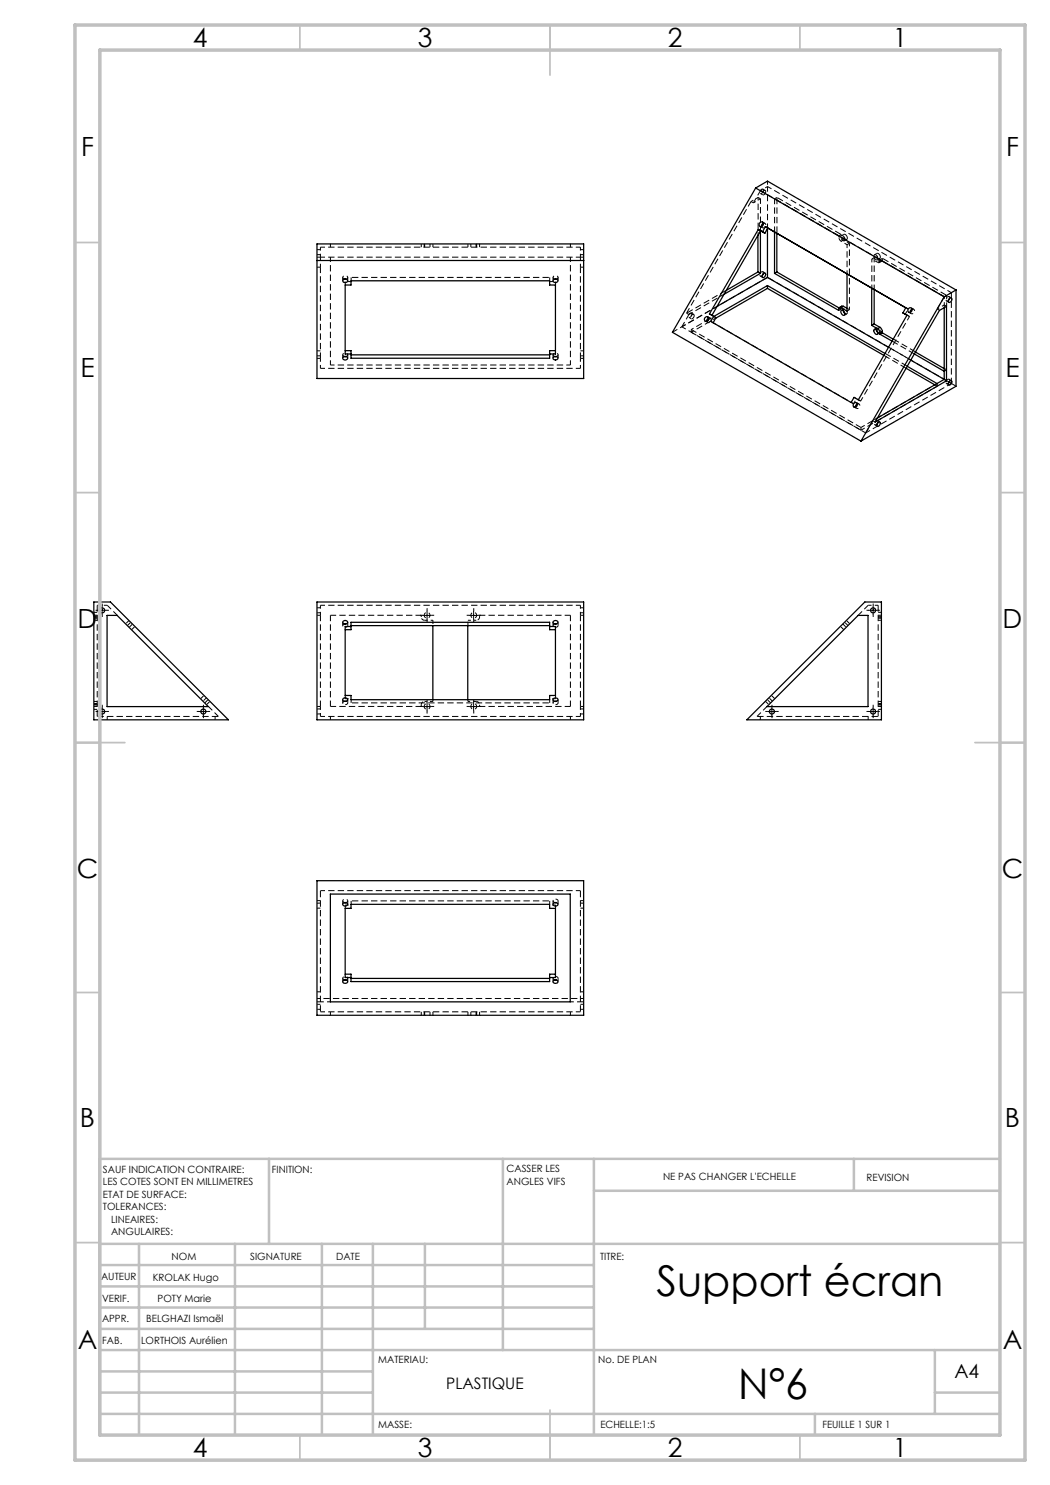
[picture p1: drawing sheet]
<svg xmlns="http://www.w3.org/2000/svg" width="210mm" height="297mm" viewBox="0 0 210 297" stroke-linecap="round" stroke-linejoin="round" font-family="sans-serif">
<g fill="none" stroke="#000" stroke-width=".2" stroke-dasharray="1.3 .6" stroke-dashoffset=".4" stroke-linecap="butt">
<path d="M152.1 38.1l36.8 21.3M64.1 51.4h52M69.2 55.8a.37 .37 0 0 0 .3-.5 .37 .37 0 0 0-.5-.2 .35 .35 0 0 0-.4 .3 .35 .35 0 0 0 .3 .4M111.3 55.8a.37 .37 0 0 0 .3-.5 .37 .37 0 0 0-.6-.2 .35 .35 0 0 0-.4 .3 .35 .35 0 0 0 .4 .4M116.1 49.4h-52M190.3 58.5l-36.8-21.2M66.1 73h48M69.2 71.3a.37 .37 0 0 0 .3-.5 .37 .37 0 0 0-.5-.2 .35 .35 0 0 0-.4 .3 .35 .35 0 0 0 .3 .4M111.3 71.3a.37 .37 0 0 0 .3-.5 .37 .37 0 0 0-.6-.2 .35 .35 0 0 0-.4 .3 .35 .35 0 0 0 .4 .4M116.1 73.7h-52M137.8 62.9l7-4M143.4 61.3l-7 4.1"/>
<path d="M181.9 63.3l-9.8 16.9M187.4 76.7l-15.2 8.8M187.4 77.2l-15.2 8.8M173.1 86.6l-36.7-21.2M64.1 121.1h52M116.1 143.3h-52M116.1 178.1h-52M68.9 180.5a.37 .37 0 0 1-.3-.5 .37 .37 0 0 1 .5-.2 .35 .35 0 0 1 .4 .3 .35 .35 0 0 1-.3 .4M68.9 196a.37 .37 0 0 1-.3-.5 .37 .37 0 0 1 .5-.2 .35 .35 0 0 1 .4 .3 .35 .35 0 0 1-.3 .4M116.1 202.4h-52"/>
</g>
<g fill="none" stroke="#000" stroke-width=".2" stroke-dasharray="1.3 .6" stroke-dashoffset=".6" stroke-linecap="butt">
<path d="M64.1 51.4v-2M64.1 53.4v-2M70.2 56.3h-1.1M109.9 56.3h1.2M116.1 49.4v2M116.1 51.4v2M152.5 55.1a.28 .28 0 0 1-.4 .1 .28 .28 0 0 1-.1-.4 .35 .35 0 0 1 .2-.4 .35 .35 0 0 1 .5 .2M169.4 48.9v5.8M174.4 57.6v-5.8M189.9 59.6a.31 .31 0 0 0-.3-.3 .31 .31 0 0 0-.3 .3l-.1 .2a.28 .28 0 0 0 .1 .4 .28 .28 0 0 0 .4-.2M64.1 73.7v-2M116.1 71.7v2"/>
<path d="M141.7 63.9l1.1-.6M142.6 64.5l28.1 16.3M181.1 62.8l.6-1M189.9 76.1a.31 .31 0 0 0-.3-.3 .31 .31 0 0 0-.3 .4l-.1 .1a.28 .28 0 0 0 .1 .4 .28 .28 0 0 0 .4-.1M170.7 80.8l.6-1.1M175.6 84.3a.31 .31 0 0 0-.3-.2 .31 .31 0 0 0-.3 .3l-.1 .2a.28 .28 0 0 0 .1 .4 .28 .28 0 0 0 .4-.2M21.4 121.1h-2M64.1 123.1v-2M68.9 124.8a.36 .36 0 0 0-.3 .4 .36 .36 0 0 0 .5 .3M69.1 139.7h1.1M69.1 125.5a.36 .36 0 0 0 .4-.3 .36 .36 0 0 0-.3-.4M111 124.8a.36 .36 0 0 0-.4 .4 .36 .36 0 0 0 .5 .3"/>
<path d="M111.1 139.7h-1.2M111.1 125.5a.36 .36 0 0 0 .5-.3 .36 .36 0 0 0-.3-.4M116.1 121.1v2M175.6 121.1h-2M64.1 143.3v-2M68.9 140.2a.36 .36 0 0 0-.3 .5 .36 .36 0 0 0 .5 .2M69.1 140.9a.36 .36 0 0 0 .4-.2 .36 .36 0 0 0-.3-.5M111 140.2a.36 .36 0 0 0-.4 .5 .36 .36 0 0 0 .5 .2M111.1 140.9a.36 .36 0 0 0 .5-.2 .36 .36 0 0 0-.3-.5M116.1 141.3v2M111.1 179.8a.36 .36 0 0 1 .5 .3 .36 .36 0 0 1-.3 .4M69.1 181h1.1"/>
<path d="M111 180.5a.36 .36 0 0 1-.4-.4 .36 .36 0 0 1 .5-.3M111 196a.36 .36 0 0 1-.4-.5 .36 .36 0 0 1 .5-.2M111.1 181h-1.2M111.1 195.3a.36 .36 0 0 1 .5 .2 .36 .36 0 0 1-.3 .5M116.8 199.7h-53.4M64.1 200.4h2M114.1 200.4h2"/>
</g>
<g fill="none" stroke="#000" stroke-width=".2" stroke-dasharray="1.3 .6" stroke-dashoffset=".3" stroke-linecap="butt">
<path d="M152.7 38.1a.43 .43 0 0 1-.2 .5 .43 .43 0 0 1-.5-.1 .47 .47 0 0 1 .1-.5 .47 .47 0 0 1 .6-.1v.2M153.2 38.3a.43 .43 0 0 1-.2 .6 .43 .43 0 0 1-.6-.1 .47 .47 0 0 1 .2-.5 .47 .47 0 0 1 .5-.1l.1 .1M63.4 50.9h.7M64.1 51.4h-.7M64.1 53.4h-.7M64.1 49.9h-.7M66.1 48.8v.6M68.6 55.5v.6M69.1 56.3v.7M69.6 56.1v-.6M70.2 55.5v.6M84.3 49.4v-.6"/>
<path d="M84.8 48.8v.6M84.9 49.4v-.6M86 49.4v-.6M86.6 49.4v-.6M93.6 49.4v-.6M94.2 48.8v.6M95.3 49.4v-.6M95.9 48.8v.6M109.9 55.5v.6M110.6 55.5v.6M111.1 56.3v.7M111.6 56.1v-.6"/>
<path d="M114.1 48.8v.6M114.1 51.4v21.6M116.1 53.4h.7M116.1 51.4h.7M116.1 50.9h.7M116.8 49.9h-.7M152.1 46.2v-6.4M174.8 57.9v-6.4M176 52.2a.29 .29 0 0 1-.1 .3 .29 .29 0 0 1-.4 0M176.5 51.9a.29 .29 0 0 1-.2 .3 .29 .29 0 0 1-.3 0M63.4 71.2h.7M64.1 71.7h-.7"/>
<path d="M64.1 70.2h-.7M66.1 73v-21.6M68.6 71v.6M69.6 71.6v-.6M110.6 71v.6M111.6 71.6v-.6M116.1 71.7h.7M116.1 71.2h.7M116.8 70.2h-.7M138.4 62.8a.43 .43 0 0 1-.2 .6 .43 .43 0 0 1-.5-.1 .47 .47 0 0 1 .1-.5 .47 .47 0 0 1 .6-.1v.1M138.8 63.1a.43 .43 0 0 1-.1 .5 .43 .43 0 0 1-.6 0 .47 .47 0 0 1 .2-.6 .47 .47 0 0 1 .5 0v.1M169.5 62.5l-.2 .3-.3-.1"/>
<path d="M176.1 66.3l-.2 .3-.3-.1M173.1 86.6l17.2-9.9M18.8 123.1h.6M18.8 123.6h.6M19.4 123.4h-.6M19.4 124.1h-.6M19.4 122.5h-.6M63.4 122.6h.7M64.1 123.1h-.7M64.1 121.6h-.7M68.6 139.9v.7M68.6 124.4v.7"/>
<path d="M69.1 139.7v-.6M69.6 125.1v-.7M110.6 139.9v.7M110.6 124.4v.7M111.1 139.7v-.6M111.6 125.1v-.7M116.1 123.1h.7M116.1 122.6h.7M116.8 121.6h-.7M175.6 123.4h.7M175.6 124.1h.7M175.6 123.6h.7"/>
<path d="M176.3 123.1h-.7M176.3 122.5h-.7M18.8 141.3h.6M18.8 141.9h.6M19.4 140.3h-.6M19.4 141h-.6M19.4 140.7h-.6M21.4 143.3v.7M43 143.3v.7M63.4 142.8h.7M64.1 141.3h-.7M64.1 141.8h-.7"/>
<path d="M66.1 143.3v.7M69.6 140.6v-.7M70.2 140.6v-.7M109.9 140.6v-.7M111.6 140.6v-.7M114.1 143.3v.7M116.1 141.3h.7M116.1 142.8h.7M116.8 141.8h-.7M152.1 143.3v.7M173.6 143.3v.7M175.6 141h.7"/>
<path d="M175.6 140.3h.7M175.6 141.9h.7M176.3 141.3h-.7M176.3 140.7h-.7M63.4 181.6h.7M64.1 180.1h-.7M64.1 198.4h-.7M64.1 180.6h-.7M68.6 180.2v.6M68.6 195.6v.7M69.1 181.7v-.7M69.6 180.8v-.6"/>
<path d="M69.6 196.3v-.7M70.2 180.8v-.6M109.9 180.8v-.6M110.6 180.2v.6M110.6 195.6v.7M111.1 181.7v-.7M111.6 180.8v-.6M111.6 196.3v-.7M116.1 180.1h.7M116.1 198.4h.7M116.1 181.6h.7M116.8 180.6h-.7"/>
<path d="M63.4 201.9h.7M64.1 200.4h-.7M64.1 200.9h-.7M66.1 203v-.6M84.3 203v-.6M84.8 202.4v.6M84.9 202.4v.6M86 203v-.6M86.6 202.4v.6M93.6 202.4v.6M94.2 202.4v.6M95.3 202.4v.6"/>
<path d="M95.3 203v-.6M95.9 202.4v.6M114.1 203v-.6M116.1 200.4h.7M116.1 201.9h.7M116.8 200.9h-.7"/>
</g>
<path d="M70.2 55.5h39.7M137.3 62.6l8-4.6M191.2 77.2l-37.7-21.7M70.2 140.6h39.7M70.2 180.2h39.7" fill="none" stroke="#000" stroke-width=".2" stroke-dasharray="1.3 .6" stroke-dashoffset="-.2" stroke-linecap="butt"/>
<g fill="none" stroke="#000" stroke-width=".2" stroke-dasharray="1.3 .6" stroke-dashoffset=".1" stroke-linecap="butt">
<path d="M116.1 53.4v18.3M150.2 40.3l-12.9 22.3M153.5 55.5l-19 10.9M169 47.9a.34 .34 0 0 1-.4 .3 .34 .34 0 0 1-.3-.3 .36 .36 0 0 1-.2-.5 .36 .36 0 0 1 .5-.2l.4 .7M169.5 47.6a.34 .34 0 0 1-.4 .3 .34 .34 0 0 1-.3-.3 .36 .36 0 0 1-.2-.5 .36 .36 0 0 1 .5-.2l.4 .7M174.8 51.2a.34 .34 0 0 1 .3-.3 .34 .34 0 0 1 .4 .4 .36 .36 0 0 1 .1 .4 .36 .36 0 0 1-.5 .2l-.3-.7M176.1 51.4a.34 .34 0 0 1-.4 .3 .34 .34 0 0 1-.3-.3 .36 .36 0 0 1-.2-.5 .36 .36 0 0 1 .5-.2l.4 .7M64.1 71.7v-18.3M138.3 65.9l33.9 19.6M138.3 66.4l33.9 19.6M190.3 76.7v-18.2M66.1 123.1h18.2"/>
<path d="M95.9 123.1h18.2M114.1 123.1v18.2M116.1 123.1v18.2M64.1 141.3v-18.2M66.1 141.3v-18.2M84.3 141.3h-18.2M114.1 141.3h-18.2"/>
</g>
<path d="M151.6 39.5l-1.4 .8M152.1 39.8l-1.4 .8M152.1 38.1l1.4-.8M188.9 59.4v1.6M190.3 58.5l-1.4 .9M168.7 62.1a.3 .3 0 0 1 .2-.4 .3 .3 0 0 1 .3 .2l.3 .6M175.3 65.9a.3 .3 0 0 1 .2-.4 .3 .3 0 0 1 .3 .2l.3 .6M187.4 61.8l1.5-.8M86.6 124.1h-1.7M95.3 124.1h-1.7M84.9 140.3h1.7M93.6 140.3h1.7" fill="none" stroke="#000" stroke-width=".2" stroke-dasharray="1.3 .6" stroke-dashoffset=".8" stroke-linecap="butt"/>
<g fill="none" stroke="#000" stroke-width=".2" stroke-dasharray="1.3 .6" stroke-dashoffset=".5" stroke-linecap="butt">
<path d="M153.5 36.2v1.1M168.2 48.3l-.3-.4-.1-.5M168.7 48l-.3-.4-.2-.4M142.4 63l.8 .5M189.3 61.3v-2.2M189.8 76.4l-.9-.5M172.1 80.2l-.8-.5M175.5 83.6l-.9 .5M25.5 125.1l.7-.7M25.8 124.1l-.7 .6M25.9 125.5l.6-.7M26.3 125.9l.7-.6"/>
<path d="M40.1 139.7l.7-.6M41.3 139.6l-.7 .6M84.9 124.1a.67 .67 0 0 1-.6-.7M86.6 124.1v1M93.6 125.1v-1M95.9 123.4a.67 .67 0 0 1-.6 .7M154.9 139.7l-.6-.6M168.6 124.8l.6 .7M168.8 125.9l-.7-.6M169.6 125.1l-.7-.7M169.9 124.7l-.6-.6M41 140.6l.6-.7"/>
<path d="M41.3 140.9l.7-.6M84.3 141a.67 .67 0 0 1 .6-.7M95.3 140.3a.67 .67 0 0 1 .6 .7M153.1 140.3l.7 .6M154.1 140.6l-.7-.7M154.5 140.2l-.7-.6"/>
</g>
<g fill="none" stroke="#000" stroke-width=".2" stroke-dasharray="1.3 .6" stroke-linecap="butt">
<path d="M152.1 38.7l.4 .3M152.1 39.8l-.5-.3M153 38.1l-.4-.3M155.4 39.5l-.5 .3M150.7 40.6l-.5-.3M152 45.3l.5 .2M152.1 55.2l.4 .3M152.3 45.3l.2 .2M152.7 54.6l-.1 .2M153 44.7l-.5-.3M153 54.6l-.4-.2M167.8 47.4v-.2"/>
<path d="M167.8 47.2l.4-.3M167.8 47.4l.4-.2M168.2 48.3l.5-.3M168.2 47.2v-.3M168.8 46.9l-.5 .2M168.9 48.2l.5-.3M169.4 48.9l.5-.2M174.4 51.8l.4-.3M175.4 50.7l-.5 .3M175.5 52l.5-.3M175.5 52.5l.5-.3M175.9 52.5l.4-.3"/>
<path d="M176 51.9v.3M176 52.2l.5-.3M176.5 51.7l-.5 .2M176.5 51.7v.2M189.3 59.1l-.4 .3M189.9 59.8v-.2M190.3 59.6l-.5-.3M137.8 63.5l.4 .3M137.8 62.9l-.5-.3M138.3 65.9v.5M138.7 62.9l-.4-.3M141.1 64.2l.4 .3"/>
<path d="M141.4 64.2l.1 .3M142 63.6l-.4-.2M142.4 63l-.5-.2M142.6 64.5l-.4-.2M167.8 61.8l.4-.3M167.8 61.6l.4 .2M168.2 61.5l.2-.3M168.2 61.8v-.3M168.2 61.8l-.4 .3M168.8 61.8l-.5 .2M168.9 63l.5-.2M169.4 62.2l.5-.3"/>
<path d="M169.4 61.7l.5 .2M171.3 79.7l-.5-.2M175.4 65.6l-.5 .2M175.5 66.9l.5-.3M176.8 71.1l4.4 2.5M177 70.7l4.5 2.5M178.7 67.8l4.4 2.6M181.2 61.5l.5 .3M181.4 63l.5 .3M181.7 61.8l-.5-.3M181.8 62.4l.4 .3M181.9 63.3l-.5-.3"/>
<path d="M182.1 62.5l.1 .2M182.2 72l-4.5-2.6M182.7 61.8l-.4-.2M182.9 70.8l-4.5-2.6M187 77l.4 .2M187.4 61.8l.5 .3M187.4 76.7v.5M188.9 61l.4 .3M188.9 61v.5M188.9 73.7l.4 .3M189.3 60.2l.5 .3M189.3 76.7l.5 .3"/>
<path d="M189.3 74l-.4 .2M189.9 76.3v-.2M190.3 76.7l-.5-.3M190.3 76.1l-.5-.2M170.7 80.8l-.5-.3M170.8 81.4l.5 .3M171.1 81.4l.2 .3M171.8 80.8l-.5-.3M172.1 80.2l-.4-.3M172.2 85.5v.5M174.6 84.1l.4 .3M175 85l.5 .2"/>
<path d="M175.6 84.5v-.2M176 84.4l-.5-.3M19.4 121.1v22.2M84.3 123.4v-.3M86.6 139.9v.4M95.9 123.1v.3M84.3 141.3v-.3M93.6 140.3v-.4M95.9 141v.3M175.6 143.3v-22.2"/>
</g>
<path d="M151.6 47.1v-7.6M169.4 48.9l-1.2-.6M169.9 48.7l-1.2-.7M169.9 48.7v13.2M175.5 52.5l-1.1-.7M176 52.2l-1.2-.7M138.3 65.9l3.1-1.8M138.3 66.4l4.9-2.8M86 123.1a.58 .58 0 0 1-.8 .5 .58 .58 0 0 1-.2-1 .58 .58 0 0 1 1 .3v.2M94.2 123.1a.58 .58 0 0 1 .8-.6 .58 .58 0 0 1 .1 1 .58 .58 0 0 1-.9-.3v-.1M86 141.3a.58 .58 0 0 1-.8 .5 .58 .58 0 0 1-.2-.9 .58 .58 0 0 1 1 .2v.2M94.2 141.3a.58 .58 0 0 1 .8-.5 .58 .58 0 0 1 .1 .9 .58 .58 0 0 1-.9-.2v-.2" fill="none" stroke="#000" stroke-width=".2" stroke-dasharray="1.3 .6" stroke-dashoffset=".7" stroke-linecap="butt"/>
<g fill="none" stroke="#000" stroke-width=".25">
<path d="M151.1 37.6l-16.6 28.9 37.7 21.7M151.1 37.6l37.7 21.8M151.1 37.6l2.4-1.4 37.7 21.8M63.4 48.8h53.3v26.9h-53.3zM63.4 52.1h53.3M68.7 55.9a.43 .43 0 0 1 .6-.1 .43 .43 0 0 1 .1 .6 .43 .43 0 0 1-.6 .1 .43 .43 0 0 1-.1-.6zM68.9 55.8h.3M110.7 56a.45 .45 0 0 1 .5-.2 .45 .45 0 0 1 .3 .6 .46 .46 0 0 1-.6 .1 .46 .46 0 0 1-.2-.5zM110.9 55.8h.4M151.6 54.4l.5 .3M151.6 54.4l-6.3 3.7M151.6 47.1v7.3"/>
<path d="M151.7 45.9l.8 .5M151.7 45.9l-9.8 16.9 .8 .5M151.7 45.9l.4 .2M151.9 44.6a.45 .45 0 0 1 .7-.1 .45 .45 0 0 1-.2 .8 .41 .41 0 0 1-.5-.1 .41 .41 0 0 1 0-.6zM152.1 54.7l-7.3 4.2M152.1 46.2v8.5M152.1 46.1l-9.7 17M152.1 46.1l.9 .5M152.5 46.4l.5 .2M152.6 54.8l.2-.2a.33 .33 0 0 1 .4 .3 .33 .33 0 0 1-.2 .4 .32 .32 0 0 1-.5 .2 .32 .32 0 0 1 0-.5zM152.6 54.8l-.1 .3M152.7 44.7l-.3 .2-.1 .4"/>
<path d="M153.1 45.3l28.1 16.3-.6 1M153.1 45.3l-.6 1.1M153.1 45.3l.5 .3-.6 1M153.5 55.5l-10.1 5.8M153.5 55.5l24.2 14M153.5 57.1l23.5 13.6M153.5 57.1l-10.7 6.2M153.5 45.7v9.8M153.5 57.1v.6M153.5 57.7l23.3 13.4M153.5 57.7l-10.3 5.9M154.9 54.7l12.8 7.4v-.3a.3 .3 0 0 1 .2-.3 .3 .3 0 0 1 .3 0"/>
<path d="M154.9 46.4v8.3M155.4 54.4l12.4 7.2M155.4 54.4l-.5 .3M155.4 46.7v7.7M169.4 54.7v7.5l-1.2-.7M174.3 57.6v7.5M174.8 57.9v6.9M188.8 59.4l-16.6 28.8M189.8 59.8a.3 .3 0 0 1 .5-.2 .3 .3 0 0 1 0 .5 .34 .34 0 0 1-.2 .4 .34 .34 0 0 1-.4-.2zM189.9 59.8l-.2 .3M191.2 58l-2.4 1.4M191.2 58v19.3l-19 10.9"/>
<path d="M68.6 71.5a.47 .47 0 0 1 .6-.2 .47 .47 0 0 1 .3 .5 .49 .49 0 0 1-.6 .2 .49 .49 0 0 1-.3-.5zM68.9 71.3h.3M69 70.1h1.2v1.5h39.7v-1.5h1.2M70.2 70.8h-1.2v-13.8h1.2v-.8h39.7v.8h1.2v13.8h-1.2M70.2 71h39.7M110.8 71.4a.41 .41 0 0 1 .6-.1 .41 .41 0 0 1 0 .6 .41 .41 0 0 1-.6 .1 .41 .41 0 0 1 0-.6zM110.9 71.3h.4M141.7 63.9l-.3 .2M141.7 63.6l-.3 .3v.4M142.7 63.3l.5 .2-.6 1.1M168.2 62.1a.64 .64 0 0 1 .7 .3 .64 .64 0 0 1-.1 .7 .72 .72 0 0 1-.6-1zM168.6 62.1l.4 .6"/>
<path d="M168.7 61.3l-.3-.1-.5 .3M168.7 61.3l-.5 .2M168.7 61.3l.7 .4M174.3 65.1l1.2 .7M174.8 65.9a.64 .64 0 0 1 .6 .3 .64 .64 0 0 1 0 .7 .72 .72 0 0 1-.6-1zM174.8 64.8l-.5 .3M174.8 64.8l1.2 .7M175.2 65.9l.4 .6M175.5 65.8l.4 .4 .1 .4M176 65.5l.3 .3 .2 .5M176 66.6v.2M176 66.8l2.4 1.4"/>
<path d="M176 65.5l-.5 .3M176.5 66.6l-.5 .2M176.5 66.6l2.1 1.2M176.5 66.3l-.5 .3M176.5 66.3v.3M180.6 62.6l.8 .4M181.2 73.7l5.8 3.3M181.4 63l-9.7 17-.9-.5-.6 1-28.1-16.2 .6-1M181.5 73.3l5.9 3.4M181.7 61.7a.42 .42 0 0 1 .7 0 .42 .42 0 0 1-.2 .7 .42 .42 0 0 1-.6-.1 .42 .42 0 0 1 .1-.6zM182.2 72l6.6 3.9M182.4 61.8l-.3 .3-.1 .4"/>
<path d="M182.9 70.8l5.9 3.5M183.1 70.4l5.7 3.3M187.9 62.1l1.4-.8v14.9l-14.3 8.2zM188.8 75.9l.5 .3M188.8 75.9l-13.3 7.7M188.8 61.6v14.3M189.8 76.4h.1M189.8 76.3a.3 .3 0 0 1 .5-.2 .3 .3 0 0 1 0 .5 .34 .34 0 0 1-.2 .4 .34 .34 0 0 1-.4-.2zM189.9 76.3l-.2 .3M171.5 80.8l-.3 .3-.1 .4M175.6 84.6l-.2 .2M175.6 84.5l.2-.1a.32 .32 0 0 1 .3 .2 .32 .32 0 0 1-.2 .4l-.1 .2a.27 .27 0 0 1-.4 .1 .27 .27 0 0 1 0-.5z"/>
<path d="M18.8 120.4h3.3l23.6 23.6h-26.9zM21.4 123.1h2l18.3 18.2h-20.3zM63.4 120.4h53.3v23.6h-53.3zM68.7 124.2a.46 .46 0 0 1 .5-.1 .46 .46 0 0 1 .3 .5 .45 .45 0 0 1-.6 .2 .45 .45 0 0 1-.2-.6zM68.7 139.7a.43 .43 0 0 1 .6-.1 .43 .43 0 0 1 .1 .6 .43 .43 0 0 1-.6 .1 .43 .43 0 0 1-.1-.6zM68.9 124.8h.3M69 125.9h1.2v-1.4h39.7v1.4h1.2M70.2 125.3h-1.2v13.8h1.2v.8h39.7v-.8h1.2v-13.8h-1.2M70.2 125.1h39.7M86.6 125.1v14.8M93.6 125.1v14.8M110.6 139.8a.51 .51 0 0 1 .6-.2 .51 .51 0 0 1 .3 .4 .52 .52 0 0 1-.5 .3 .52 .52 0 0 1-.4-.5z"/>
<path d="M110.7 124.3a.45 .45 0 0 1 .5-.2 .45 .45 0 0 1 .3 .6 .46 .46 0 0 1-.6 .1 .46 .46 0 0 1-.2-.5zM110.9 124.8h.4M171.6 123.1h2v18.2h-20.2zM68.9 140.3h.3M110.9 140.3h.4M149.4 144l23.6-23.6h3.3v23.6zM63.4 176.1h53.3v27h-53.3zM66.1 178.8h48v21.6h-48zM68.6 180.7a.47 .47 0 0 1 .6-.2 .47 .47 0 0 1 .3 .5 .49 .49 0 0 1-.6 .2 .49 .49 0 0 1-.3-.5zM68.7 196.1a.43 .43 0 0 1 .6-.1 .43 .43 0 0 1 .1 .6 .43 .43 0 0 1-.6 .1 .43 .43 0 0 1-.1-.6zM68.9 180.5h.3M68.9 196h.3"/>
<path d="M69 194.8h1.2v1.5h39.7v-1.5h1.2M70.2 195.5h-1.2v-13.8h1.2v-.8h39.7v.8h1.2v13.8h-1.2M70.2 195.7h39.7M110.6 180.7a.45 .45 0 0 1 .6-.2 .45 .45 0 0 1 .2 .6 .48 .48 0 0 1-.5 .1 .48 .48 0 0 1-.3-.5zM110.7 196.1a.45 .45 0 0 1 .6-.1 .45 .45 0 0 1 .1 .6 .45 .45 0 0 1-.5 .1 .45 .45 0 0 1-.2-.6zM110.9 180.5h.4M110.9 196h.4"/>
<circle cx="141.3" cy="63.8" r=".46"/>
<circle cx="171" cy="81" r=".46"/>
<circle cx="20.4" cy="122.1" r=".5"/>
<circle cx="174.6" cy="122.1" r=".5"/>
<circle cx="20.4" cy="142.3" r=".49"/>
<circle cx="40.7" cy="142.3" r=".49"/>
<circle cx="154.4" cy="142.3" r=".49"/>
<circle cx="174.6" cy="142.3" r=".49"/>
</g>
<path d="M154.9 39.8l12.9 7.4M155.4 39.5v7.1M168.2 46.9l-12.8-7.4M176 51.9l12.9 7.5M189.3 59.1l-12.8-7.4M19.4 143.3h24.3M151.4 143.3h24.2M116.1 178.1v24.3M64.1 202.4v-24.3" fill="none" stroke="#000" stroke-width=".2" stroke-dasharray="1.3 .6" stroke-dashoffset="-.1" stroke-linecap="butt"/>
<path d="M153.5 37.3v8.4M150.7 40.6l1.4-2.5M154.9 46.4v-6.6M188.9 59.4l-1.5 2.4M136.4 65.4l1.4-2.5M174.6 84.1l-1.5 2.5M23.4 123.1l-2-2M173.6 121.1l-2 2M43.7 143.3l-2-2M153.4 141.3l-2 2" fill="none" stroke="#000" stroke-width=".2" stroke-dasharray="1.3 .6" stroke-dashoffset=".2" stroke-linecap="butt"/>
<path d="M152.5 45.5a.47 .47 0 0 0 .6-.3 .47 .47 0 0 0-.4-.5M141.5 64.5a.47 .47 0 0 0 .7-.3 .47 .47 0 0 0-.4-.6M182.2 62.7a.47 .47 0 0 0 .7-.3 .47 .47 0 0 0-.5-.6M171.3 81.7a.47 .47 0 0 0 .6-.4 .47 .47 0 0 0-.4-.5" fill="none" stroke="#000" stroke-width=".2" stroke-dasharray="1.3 .6" stroke-dashoffset=".9" stroke-linecap="butt"/>
<g fill="none" stroke="#000" stroke-width=".2" stroke-dasharray="30.5 1.3 1.3 1.3" stroke-linecap="butt">
<path d="M19.6 122.1h-.5M20.4 121.2v-.5M20.4 122.9v.5M21.3 122.1h.5M84.6 123.1h-.6M85.4 122.2v-.6M85.4 123.9v.6M86.3 123.1h.5M93.9 123.1h-.6M94.8 122.2v-.6M94.8 123.9v.6M95.6 123.1h.6"/>
<path d="M173.8 122.1h-.5M174.6 121.2v-.5M174.6 122.9v.5M175.5 122.1h.5M19.6 142.3h-.5M20.4 141.5v-.5M20.4 143.1v.5M21.3 142.3h.5M39.9 142.3h-.5M40.7 141.5v-.5M40.7 143.1v.5M41.5 142.3h.5"/>
<path d="M84.6 141.3h-.6M85.4 140.5v-.6M85.4 142.1v.6M86.3 141.3h.5M93.9 141.3h-.6M94.8 140.5v-.6M94.8 142.1v.6M95.6 141.3h.6M153.6 142.3h-.5M154.4 141.5v-.5M154.4 143.1v.5M155.2 142.3h.5"/>
<path d="M173.8 142.3h-.5M174.6 141.5v-.5M174.6 143.1v.5M175.5 142.3h.5"/>
</g>
<g fill="none" stroke="#000" stroke-width=".2">
<path d="M19.6 122.1h1.7M20.4 121.2v1.7M84.6 123.1h1.6M85.4 122.2v1.7M93.9 123.1h1.7M94.7 122.2v1.7M173.8 122.1h1.6M174.6 121.2v1.7M19.6 142.3h1.7M20.4 141.5v1.7M39.8 142.3h1.7M40.7 141.5v1.7"/>
<path d="M84.6 141.3h1.6M85.4 140.5v1.6M93.9 141.3h1.7M94.7 140.5v1.6M153.6 142.3h1.6M154.4 141.5v1.7M173.8 142.3h1.6M174.6 141.5v1.7"/>
</g>
<g fill="none" stroke="#c0c0c0" stroke-width=".35">
<path d="M60 5v5M110 5v10M160 5v5M15 48.5h5M200 48.5h5M15 98.5h5M200 98.5h5M15 148.5h10M195 148.5h10M15 198.5h5M200 198.5h5M15 248.5h5"/>
<path d="M200 248.5h5M60 287v5M110 282v10M160 287v5"/>
</g>
<g fill="none" stroke="#c0c0c0" stroke-width=".5">
<path d="M53.8 231.8v17M100.6 231.8v38.2M118.8 231.8v55.2M118.8 238.2h81.2M170.8 231.8v6.4M200 231.8h-180v55.2M20 248.8h180M20 257.3h98.8M20 253h98.8M27.8 248.8v38.2M47 248.8v38.2M64.4 248.8v38.2"/>
<path d="M74.6 248.8v38.2M85 248.8v17M20 265.8h98.8M20 261.5h98.8M20 278.5h54.6M20 274.3h54.6M20 270h180M187 278.5h13M187 270v12.8M20 282.8h180M163 282.8v4.2"/>
</g>
<path d="M15 5h190v287h-190zM20 10h180v277h-180z" fill="none" stroke="#c0c0c0" stroke-width=".7"/>
<g font-size="8.5">
<text x="131.3" y="259.3">Support écran</text>
<text x="147.6" y="279.7">N°6</text>
</g>
<g font-size="5.3">
<text x="38.5" y="9.5">4</text>
<text x="83.5" y="9.5">3</text>
<text x="133.5" y="9.5">2</text>
<text x="178.5" y="9.5">1</text>
<text x="16.2" y="31.2">F</text>
<text x="201.2" y="31.2">F</text>
<text x="16.1" y="75.5">E</text>
<text x="201.1" y="75.5">E</text>
<text x="15.5" y="125.5">D</text>
<text x="200.5" y="125.5">D</text>
<text x="15.4" y="175.5">C</text>
<text x="200.4" y="175.5">C</text>
<text x="16" y="225.5">B</text>
<text x="201" y="225.5">B</text>
<text x="15.5" y="269.7">A</text>
<text x="200.5" y="269.7">A</text>
<text x="38.5" y="291.5">4</text>
<text x="83.5" y="291.5">3</text>
<text x="133.5" y="291.5">2</text>
<text x="178.5" y="291.5">1</text>
</g>
<text font-size="3.9" x="190.9" y="275.5">A4</text>
<text font-size="3.2" x="89.2" y="277.9">PLASTIQUE</text>
<g font-size="2">
<text x="20.6" y="234.6">SAUF INDICATION CONTRAIRE:</text>
<text x="20.6" y="237.1">LES COTES SONT EN MILLIMETRES</text>
<text x="20.6" y="239.6">ETAT DE SURFACE:</text>
<text x="54.4" y="234.6">FINITION:</text>
<text x="101.3" y="234.5">CASSER LES</text>
<text x="101.3" y="237">ANGLES VIFS</text>
<text x="132.6" y="236">NE PAS CHANGER L'ECHELLE</text>
<text x="173.3" y="236.2">REVISION</text>
<text x="20.6" y="242.1">TOLERANCES:</text>
<text x="22.2" y="244.6">LINEAIRES:</text>
<text x="22.2" y="247.1">ANGULAIRES:</text>
<text x="34.3" y="252">NOM</text>
<text x="50" y="251.9">SIGNATURE</text>
<text x="67.2" y="251.9">DATE</text>
<text x="120" y="251.9">TITRE:</text>
<text x="20.2" y="256.1">AUTEUR</text>
<text x="30.6" y="256.1">KROLAK Hugo</text>
<text x="20.4" y="260.3">VERIF.</text>
<text x="31.5" y="260.3">POTY Marie</text>
<text x="20.4" y="264.4">APPR.</text>
<text x="20.5" y="268.8">FAB.</text>
<text x="28.2" y="268.8">LORTHOIS Aurélien</text>
<text x="29.3" y="264.4">BELGHAZI Ismaël</text>
<text x="75.6" y="272.5">MATERIAU:</text>
<text x="119.6" y="272.5">No. DE PLAN</text>
<text x="75.6" y="285.5">MASSE:</text>
<text x="120.1" y="285.6">ECHELLE:1:5</text>
<text x="164.5" y="285.6">FEUILLE 1 SUR 1</text>
</g>
</svg>
